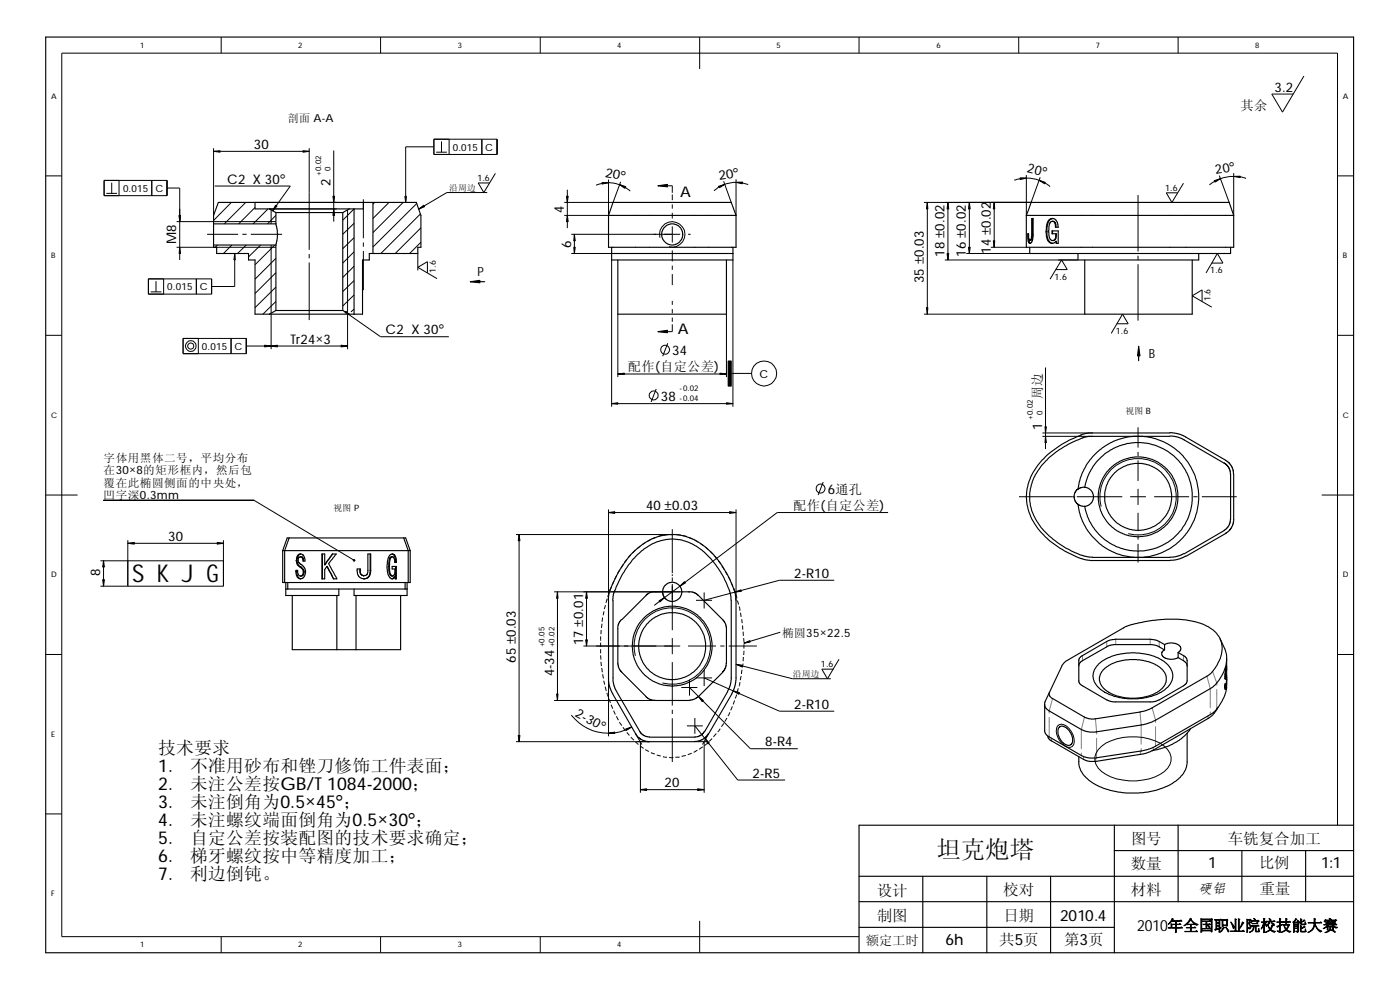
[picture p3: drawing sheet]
<svg xmlns="http://www.w3.org/2000/svg" width="420mm" height="297mm" viewBox="0 0 420 297" stroke-linecap="round" stroke-linejoin="round" font-family="sans-serif">
<g fill="none" stroke="#000" stroke-width=".3">
<path d="M66.4 11.1v4.8M114.2 11.1v4.8M162.1 11.1v4.8M210 11.1v9.6M257.8 11.1v4.8M305.7 11.1v4.8M353.6 11.1v4.8M391.3 22.8l-6.4 10.8-3.2-5.4h6.4M13.7 52.8h4.8M31.2 54.1h18.9v4.6h-18.9zM31.9 58h3.2M33.5 54.8v3.2"/>
<path d="M35.7 54.1v4.6M45.6 54.1v4.6M50.1 56.4h3.8v21.6M64.1 44.5v20.1M64.1 45.4h28.7M64.4 55.8h22.7l-5.3 7.5M92.8 44.5v30.5M100.2 45.2v21.3M109.1 59.8v11.7M121.5 58.9h.5l-.2 1.8zM130.2 41.8h19v4.5h-19zM130.2 44.1h-8.4v16.6"/>
<path d="M130.9 45.7h3.2M132.5 42.4v3.3M134.8 41.8v4.5M144.6 41.8v4.5M146.2 57.8h-12.1l-8.5 5M148.7 52l-3.5 5.8-1.7-2.9h3.5M170.3 56.9v11.5M178.9 55.6a9.7 9.7 0 0 1 10.2 1.7M182.6 53.9v10.7h-13.3M186.3 54.6l-2.3 6.1h-14.7M197.4 55.7h4.4v2.2M201.8 58.4v1.7"/>
<path d="M217.2 54.4l2.3 6.3M220.9 53.8v10.8M224.5 55.4a10 10 0 0 0-10.2 1.9M304.4 54a11.2 11.2 0 0 1 10.7 2M308 52.5v12.1M312.2 53.2l-2.7 7.5h-32.2M341.5 58.5v17M355.2 55l-3.5 5.7-1.7-2.8h3.4M365.9 52.7l3 8M370.2 51.9v12.7M374 53.5a11.7 11.7 0 0 0-11 2M401.4 52.8h4.8"/>
<path d="M53 74.2h29.8M53 66.5h29.8M62.1 70.3h9.4M65.3 73.5l-.7 .7M69.4 60.7l-5.3 5.5M69.6 73.5l-2.5 2.6M70.4 76.1l.2 1.9h-.4zM70.4 76.1v9.9h-6.9M72.7 70.3h1.3M73.7 60.7l-6.4 6.5M73.9 73.5l-2.6 2.6M75.3 70.3h9.4"/>
<path d="M76.5 62.3l-4.9 4.9M76.5 60.7h24.6M78.2 73.5l-3.6 3.6M80.4 62.7l-4.5 4.5M80.9 62.7h20.2M81.4 62.9v4.3M81.4 73.5v20.5M82.5 73.5l-6 5.9M82.8 77.5l-6.3 6.3M82.8 64.6l-2.5 2.6M92.8 76.2v1.3M92.8 78.8v17.2"/>
<path d="M104.3 62.9v31.1M106.3 62.7l-3.4 3.4M106.3 67l-3.4 3.3M106.3 71.3l-3.4 3.3M106.3 75.6l-3.4 3.3M106.3 79.9l-3.4 3.4M109.1 72.8v1.2M109.1 75.3v11.8M112.4 60.7l-.5 .5M116.8 60.7l-4.9 4.9M121 60.7l-9.1 9.1M125.1 61.1l-13.2 13"/>
<path d="M125.4 76.1v5M126.2 64.2l-11.9 11.9M126.3 68.4l-7.7 7.7M126.3 72.7l-3.4 3.4M171.4 70.3h32.7M171.4 76.1h12.5M172.4 70.3v5.8M183.6 78v44M198 71.3a3.8 3.8 0 0 1 3.4-4.8 3.8 3.8 0 0 1 4.1 4.2 3.8 3.8 0 0 1-4.8 3.3M201.8 61.3v1.3M201.8 63.9v1.7M201.8 67.9v4.9"/>
<path d="M201.8 75.1v3.3M201.8 79.7v1.3M206.5 70.3h.8M220 78v44M278.3 60.7v33.6M283.5 78h40M284.5 60.7v17.3M290 76.1h19M290.9 60.7v15.4M297.3 74.2h10.7M298.4 60.7v13.5M341.5 76.7v1.3"/>
<path d="M341.5 79.3v16.9M363.6 78.9h3.4l-1.7-2.8-3.4 5.8M44.5 83.7h19v4.6h-19zM45.2 87.6h3.2M46.8 84.4v3.2M49.1 83.7v4.6M58.9 83.7v4.6M81.4 94.3v10.5M82.8 81.8l-6.3 6.3M82.8 86.1l-6.3 6.2M82.8 90.5l-3.9 3.8M103.8 93.8l10.4 7.2h20.5"/>
<path d="M104.3 94.3v10.5M106.3 84.2l-3.4 3.3M106.3 88.5l-3.4 3.3M106.3 92.7l-1 .9M128.3 81.9v-3.4l-2.9 1.7 5.7 3.4M185.4 94.3v18.8M201.8 82.2v3.3M201.8 90.3v1.2M201.8 92.7v1.3M201.8 95.3v1.2M201.8 97.3v2.2h-4.4M218 94.3v18.8"/>
<path d="M277.3 94.3h48.2M316.8 80.9h3.5l-1.7-2.9-3.5 5.8M335.2 97.1h3.4l-1.7-2.8-3.4 5.7M360.8 90.5v-3.5l-3 1.8 5.8 3.3M13.7 100.6h4.8M54.9 101.5h19v4.6h-19zM59.5 101.5v4.6M69.3 101.5v4.6M73.9 103.8h30.4M185.4 112.2h32.6M196.9 116.7l-1.5 3.9M200.4 103l-1.5 3.9"/>
<path d="M219.5 112h6.1M313.8 110.3v24.4M401.4 100.6h4.8M183.6 121.1h36.4M312.8 130.9h15M312.8 129.9h15M341.5 128.2v6.1M341.5 135.6v1.2M341.5 138.1v6.2M13.7 148.5h9.6M31.1 150.1h45.2l30 18M182.6 152.9v27.2"/>
<path d="M182.6 153.8h38.3M201.8 158.8v13.2M220.9 152.9v27.2M247.1 144.6l-1.6 3.9M266.5 153.8h-33.2l-37 27.8M305.8 149h16.9M323.2 149h13.6M330.5 152a11.5 11.5 0 0 1 10.1-14.4 11.5 11.5 0 0 1 12.4 12.4 11.5 11.5 0 0 1-14.4 10.1M339.2 149h4.7M341.5 146.7v4.8M341.5 153.9v5.5M346.4 149h10.5"/>
<path d="M358.1 149h1.3M360.7 149h10.5M396.7 148.5h9.5M30.1 168.3h37M31.1 168.3v7.6M38.4 162.1v13.8M38.4 163h28.7M67.1 162.1v13.8h-37M154.9 160.4h47.5M155.8 160.4v62.1M166.3 177.6h38.3M167.3 177.6v32.6"/>
<path d="M176 177.6v16.2M182.2 179.7l-.3 1.2M182.8 177.9l-.4 1.2M183.5 176.1l-.5 1.2M184.2 174.4l-.5 1.1M185.1 172.7l-.6 1.1M186 171l-.7 1.1M187 169.4l-.6 1.1M188.1 167.8l-.7 1.1M189.3 166.4l-.7 .9M190.7 165l-.9 1M192.2 163.9l-1 .7"/>
<path d="M193.7 162.8l-1 .6M195.4 161.8l-1.1 .6M196.8 161.2l-1.2 .5M198.6 160.6l-1.2 .4M198.9 177.6a3 3 0 0 0 1.2 2.3M200.5 160.4l-1.3 .2M201.8 172.3v.5M201.8 173.3v1.2M201.8 175.2v13.9M203 160.5l1.3 .1M204.9 160.7l1.3 .3M206.5 177.6h.5"/>
<path d="M206.8 161.2l1.1 .5M208.4 162l1.1 .7M210.1 163l1.1 .8M211.3 177.7v4.9M211.7 164.1l.9 .9M213.1 165.4l.9 .8M214.4 166.7l.8 1.1M215.6 168.3l.7 1M216.7 169.8l.6 1.1M217.7 171.4l.6 1.1M218.6 173.1l.6 1.1M219.5 174.8l.5 1.2"/>
<path d="M220.2 176.6l.4 1.1M220.8 178.3l.3 1.2M250.4 174.1h-16.5l-22.6 6M341.5 160.6v1.3M341.5 163.2v5.6M13.7 196.4h4.8M175.1 193.8h29M180.3 191v1.2M180.3 192.8v1.3M180.3 194.8v1.2M180.3 196.6v1.3M180.3 198.6l.2 1.2"/>
<path d="M180.4 189l-.1 1.3M180.7 187.1l-.2 1.3M180.8 185.3l-.1 1.2M181.3 183.4l-.3 1.2M181.7 181.6l-.3 1.1M190.7 196.8a11.5 11.5 0 0 1 10.1-14.4 11.5 11.5 0 0 1 12.4 12.4 11.5 11.5 0 0 1-14.4 10.1M201.8 191.5v4.8M201.8 198.7v13M206.5 193.8h8.4M208.9 180.1h4.8M216.2 193.8h1.2M218.7 193.8h8.5"/>
<path d="M220.9 199.3l16.9 4.4h11.5M221.3 180.2l.4 1.2M221.8 182l.3 1.2M222.2 183.8l.2 1.3M222.6 185.8l.2 1.2M222.8 187.6l.1 1.3M223 199.1l-.2 1.2M223 189.5l.1 1.3M223.1 197.1l-.1 1.3M223.2 191.5l.1 1.2M223.3 195.3l-.1 1.2M223.3 193.3v1.3"/>
<path d="M234.2 189.7l-10.9 3.3M251.8 197.8l-3.5 5.9-1.7-2.9h3.5M401.4 196.4h4.8M166.3 210.2h30.3M171.4 214.6a14.1 14.1 0 0 0 18.2 3.5M180.6 200.4l.2 1.3M180.8 202.3l.3 1.3M181.2 204.2l.2 1.2M181.6 206l.3 1.3M182.1 207.9l.4 1.2M182.6 203.4v17.5M182.7 209.7l.5 1.1"/>
<path d="M183.4 211.4l.5 1.2M184.1 213.2l.6 1.2M185 214.9l.6 1.2M185.9 216.6l.7 1.1M186.9 218.2l.8 1M188.1 219.7l.8 1M201.8 213v1.2M201.8 215.5v13.1M204.5 206.3h4.8M206.2 217.8h4.7M206.9 203.9v4.8M206.9 206.3l18.3 18.3h14.2"/>
<path d="M208.5 215.4v4.8M208.5 217.8l12.9 16.2h14.2M208.9 203.4h4.8M211.3 201v4.9M211.3 203.4l22.6 10h16.5M216.2 218.6l-.8 1.1M217.3 217l-.8 1M218.2 215.4l-.7 1.1M219 213.7l-.6 1.1M219.8 211.9l-.5 1.2M220.5 210.2l-.5 1.2M221.1 208.4l-.5 1.2"/>
<path d="M221.6 206.5l-.4 1.2M222.1 204.7l-.3 1.2M222.4 202.8l-.2 1.3M222.7 200.9l-.2 1.3M317.3 217.9a1.92 1.92 0 0 1 2.8 0 5.5 5.5 0 0 1 2.1 5.5 1.64 1.64 0 0 1-2.5 .5 5.3 5.3 0 0 1-2.4-6zM154.9 222.5h40M189.3 221.2l.9 .9M190.7 222.5l.9 .9M190.8 220.2l1.8 3.2M192.1 223.8l1 .8M192.2 222.5v15.4M192.2 236.9h19.1"/>
<path d="M193.6 224.9l1.1 .6M195.3 225.8l1.2 .5M197.1 226.5l1.2 .4M199 227l1.2 .2M200.8 227.3h1.3M204 227.1l-1.3 .1M205.8 226.7l-1.2 .2M207.6 226l-1.2 .4M208.5 222.5h3.8M209.3 225.1l-1.1 .6M210.9 224.1l-1.1 .7M211.3 222.5v15.4"/>
<path d="M212.4 222.9l-1 .8M212.7 220.2l-1.9 3.2M213.7 221.6l-.8 .8M215 220.1l-.9 1M329.6 224.9a13.9 13.9 0 0 1 11.4-3.8 13.2 13.2 0 0 1 9.4 3.8 4.4 4.4 0 0 1-1 6.6 17 17 0 0 1-18.8 0 4.4 4.4 0 0 1-1-6.6zM13.7 244.2h4.8M401.4 247.6v-231.7h-382.9v265.1h239.3M210 276.3v9.6M66.4 281v4.9M114.2 281v4.9M162.1 281v4.9"/>
<circle cx="57.2" cy="103.8" r="1.6"/>
<circle cx="57.3" cy="103.8" r=".91"/>
<circle cx="196.2" cy="118.6" r="1.34"/>
<circle cx="199.6" cy="104.9" r="1.37"/>
<circle cx="229.3" cy="112" r="3.8"/>
<circle cx="246.3" cy="146.6" r="1.37"/>
</g>
<g fill="none" stroke="#000" stroke-width=".34">
<path d="M13.7 11.1h392.5v274.8h-392.5zM64.1 67.2v6.3M64.1 73.5h18.7M64.1 67.2h18.7M64.1 73.5v.7h.9v1.9h9.6v1.9h1.9v16.3h4.4M76.5 60.7v2h4.4M80.9 62.7h23.9M80.9 62.7l1.9 1.1M82.8 67.2l.5 2.9-.5 3.4M82.8 63.8h20.1M82.8 63.8v3.4M82.8 73.5v19.7"/>
<path d="M102.9 63.8v29.4M104.8 62.7l-1.9 1.1M104.8 62.7h1.5M106.3 62.7v31.6M109.1 60.7v2h-2.8M109.1 60.7h2.8M109.1 60.7h-43.6l-1.4 3.9v2.6M111.9 60.7h13.1l1.3 3.9v9.6h-.9v1.9h-14.6v1.9h-2v16.3h-2.5M111.9 60.7v15.4M182.6 64.6l1.4-3.9h35.5l1.4 3.9M182.6 64.6h38.3M182.6 64.6v9.6h38.3v-9.6"/>
<path d="M183.6 76.1h36.4M183.6 74.2v3.8h36.4v-3.8M185.4 78v16.3h32.6v-16.3M308 64.6l1.5-3.9h59.4l1.3 3.9M308 64.6v9.6h62.2v-9.6M308 64.6h62.2M308.8 71.7l.1 .8 .3 .5M309 74.2v1.9h60.3v-1.9M309.6 65.6h.4v6.1a1.18 1.18 0 0 1-1.1 1.3l-.4-.7-.1-2.2h.3l.1 1.7 .4 .3 .3-.3 .1-.9zM309.9 65.6v5.4l-.2 .8-.7 .3M313.9 69.5l.5 2.5a1.49 1.49 0 0 0 2.5 .4M313.9 69.5h.3"/>
<path d="M314.2 69.5l.3 2.1a1.88 1.88 0 0 0 1.4 1.4M315.8 66.4a1.38 1.38 0 0 0-1 1.4l.1 3.3 .6 1 .4 .1M315.8 66.4l.8 .4 .2 1.4h.8l-.4-1.5a1.38 1.38 0 0 0-1.1-1.1h-.5a2.02 2.02 0 0 0-1.5 1.9l-.2 2M315.8 66.4h.4l.5 .4 .2 1.4M315.9 72.2h.4l.5-.5 .2-1.6h-1.3v-.8h1.9v3.7h-.6l-.1-.6M315.9 69.3v.8M316 65.6a2.07 2.07 0 0 0-1.7 2l-.1 1.9M316.9 70.1l-.2 1.5-.4 .5-.4 .1M316.9 72.4l.2 .6M323.5 76.1v1.9h36.2v-1.9M325.5 78v16.3h32.3v-16.3M80.9 94.3h23.9"/>
<path d="M82.8 93.2h20.1M82.8 93.2l-1.9 1.1M102.9 93.2l1.9 1.1M104.8 94.3h1.5M141.1 84.5h4.4M341.7 103.9v4.3M324.4 130.6a26 26 0 0 0-15.1 12.6 15.7 15.7 0 0 0 4.4 17.9 29.4 29.4 0 0 0 12.8 7l24.6 .1 2.7-.4 2.1-1M351.1 130.8l2 .2 1.7 .6 12.6 7.4M351.1 130.9h-24.5l-1.5 .4a26 26 0 0 0-14.8 12l-1.1 3.4-.2 3.6a18.6 18.6 0 0 0 8.9 12.9 25.5 25.5 0 0 0 8.5 3.9l1.4 .1M351.1 129.9h-24.5l-2.2 .6M351.1 129.8l1.9 .2 2.1 .7 12.8 7.4M367.4 138.9l1.3 1.3 .5 1.2 .1 14.5"/>
<path d="M367.8 138.1l1.4 1.2 1 2v15.1l-.3 1.3-.6 1.1-1.4 1.2-12 6.9M323.4 146.8l-.8 1-.3 1.5 .4 1.1 .8 .9M323.5 151.3l1 .5 1 .1M325.5 146.2a16.3 16.3 0 0 1 15.1-13.4h1.8a16.5 16.5 0 0 1 15.4 15v2.5a16.4 16.4 0 0 1-14.6 15h-1.2a16.1 16.1 0 0 1-16.5-13.4M325.5 146.2l1 .2 .7 .5 .5 .6 .5 1.2-.1 1.2-.6 1.1-1.1 .8-.9 .1M325.5 146.2h-1l-1 .6a18.3 18.3 0 0 1 16.6-15.9h2.8a18.2 18.2 0 0 1 16.8 17.2v2a18.4 18.4 0 0 1-16.8 17.1h-2.4a18.4 18.4 0 0 1-17-15.9M369.2 155.9l-.1 1-.4 .9-1.3 1.4-12 6.9M84.8 165.2h.6M84.8 165.2v9.6h.6M85.4 165.2h37.1M85.4 174.8h37.1M85.4 165.2v9.6"/>
<path d="M85.8 174.8v3.9h15.9v-2M85.8 176.7h.6M86.4 176.7h35.2M86.4 174.8v1.9M86.8 161.4h34.4M86.8 161.4l-1.4 3.8M86.8 161.4h-.6l-1.4 3.8M87.7 178.7v16.2h13.4M88.8 171.5v-.4h.5l.2 1.2 .7 .5M88.8 171.5h.3M88.9 168.2l.3 1.2 .9 .7M88.9 168.2h.3"/>
<path d="M89.1 171.5a1.8 1.8 0 0 0 1.2 2.1v.1M89.1 171.1v.4M89.2 168.2l.1 1 .6 .8 .4 .1M90.1 170.1l.7 .7 .2 .8M90.1 170.1h.2M90.2 167.1l-.6 .3-.1 1.1 1.9 1.8 .3 .9-.1 1.1a1.36 1.36 0 0 1-1.3 1.4 1.36 1.36 0 0 1-1.4-1.2l-.1-1M90.2 167.1l.5 .1 .2 1.1h.6l-.4-1.6-.9-.5a1.32 1.32 0 0 0-1.2 1.2l-.1 .8M90.2 167.1h.5l.2 .2 .2 1M90.3 166.2h-.2a2.44 2.44 0 0 0-.9 2M90.3 170.1l.8 .8 .2 .7M91 171.6l-.2 .9-.6 .3M91 171.6h.3"/>
<path d="M91.3 171.6l-.4 1.1-.7 .1M96.8 166.2v7.5M97.5 169.4l2.2-3.2h1.2l-2.3 2.9 2.5 4.6h-1l-2-3.7M97.5 169.4v-3.2h-.9v7.5h.9v-2.8l.6-.9M98.1 170l2.1 3.7M99.8 166.2l-2.3 3.2M101.1 178.7v16.2M106.8 178.7v16.2M108 171.3l.1 .5a.99 .99 0 0 0 1.1 .9M108 170.7v.6M108 171.3h.1M108.1 171.3l.2 .9 .9 .5"/>
<path d="M108.1 171.3v-.6h-.9l.2 1.9 .7 .7 1.1 .4M111.1 171.1l-.1 1.2-.3 .7-.9 .6-.6 .1M111.1 171.1h.2M111.1 166.2v4.9M111.3 171.1v-4.9h-.9v5.5l-.3 .8-.9 .2M111.3 171.1l-.2 1.1a1.81 1.81 0 0 1-1.2 1.4l-.7 .1M116.7 170l.1 1.8a1.01 1.01 0 0 0 1 1M116.7 170h.1M116.8 170l.2 1.9 .3 .7 .5 .2M117.7 166.2a1.66 1.66 0 0 1 1 1.6v1M117.8 172.8l.3-.1 .3-.5 .1-1.5h-.8v-.7h1.3v3.7h-.4l-.1-.6M117.8 167.1a1.29 1.29 0 0 0-.9 1.4l-.1 1.5"/>
<path d="M117.8 167.1l.5 .3 .1 1.4h.6l-.1-1.1a1.15 1.15 0 0 0-.7-1.3 1.15 1.15 0 0 0-1.4 .3l-.4 1-.2 1.7v2.1l.4 1.1a1.33 1.33 0 0 0 1.3 1.1l.6-.6M117.8 167.1a1.01 1.01 0 0 0-1 1.1l-.1 1.8M118.5 173.1l-.9 .6M118.7 170v3.7M120.2 178.7v16.2h-13.4M121.2 161.4l1.3 3.8M121.2 161.4h.6l1.3 3.8M121.6 174.8v1.9M121.6 176.7h.6M122.2 174.8v3.9h-15.9v-2M122.5 165.2v9.6M122.5 165.2h.6"/>
<path d="M123.1 165.2v9.6h-.6M196.6 177.5l-.9 .1-1.5 .7-7.6 7.7M196.6 177.6h2.3M198.9 177.6l.2-1.1 .5-.9 .9-.7 .9-.2 1.4 .2 1.1 .7 .6 1 .1 1M198.9 177.6l.2 1.1 .5 .8 .7 .6 1 .4 1.2-.1 1.2-.7 .6-.8 .3-1.3M204.6 177.6h3.1l1.3 .5 .5 .6M209.6 178.7l7.7 7.6 .6 1.4 .1 11.3-.3 1.5-.9 1.1M218.9 177.2l.3 .9 .3 2-.1 24.6-1 2.8-6.9 12M218.9 177.2a25.6 25.6 0 0 0-11-13.9l-3.1-1.2-1.3-.2a10.1 10.1 0 0 0-4.5 .2 18.7 18.7 0 0 0-11.7 9.5l-1.4 2.4a14.4 14.4 0 0 0-1.8 4.8l-.2 1.3M220.2 176.7a26.6 26.6 0 0 0-11.2-14.4 15.3 15.3 0 0 0-18.8 3.2 34 34 0 0 0-7.5 12.7l-.2 1.9M220.2 176.6l.5 1.7 .2 1.8v24l-.2 1.2-1.1 2.9-6.9 12M355.3 166.1l-1.9 .8-2.3 .3h-23.3"/>
<path d="M101.1 194.9h5.7M182.6 180.1v24.4l.5 2.1 .8 1.5M184 180.1v24.4l.5 1.9 .6 1.1M186.5 185.9l-.6 .6-.5 1.3 .1 12 .7 1.5 7.7 7.7M329.8 199.2l2.2-1.6 1.2-.5a14.2 14.2 0 0 1 5-1.2l4 .1a11.4 11.4 0 0 1 9.3 4.9l.5 1.3-.1 1.3a7.9 7.9 0 0 1-6 5.2l-3.4 .9-4.1 .1-2.4-.4-2.5-.7a7.5 7.5 0 0 1-5.4-5.3 4.8 4.8 0 0 1 1.7-4.1zM349.5 193.4l-2.3-1.3-1.8-.3h-10.8l-2.2 .5-7.6 4.4-.9 .8-.1 .3v6.9l.9 1 7.4 4.3 1.4 .5 12.5 .1 .9-.2 8.4-4.7 .8-.8 .2-.4v-6.5l-.8-1.1-1.9-1.1M349.5 193.4l1-.4 1.4-.1 1.8 .6a1.17 1.17 0 0 1 .7 1.1 1.17 1.17 0 0 1-.7 1.1l-.1 .1M349.5 195l-2.2-1.3-1.4-.3-12.3 .1-1.3 .4-7.6 4.4-.8 .7-.1 .8M349.5 195l-.8 .6v.9l1 1 1.2 .3h1.1l1.6-.5M349.5 193.4v1.6M353.6 197.3l2 1.2 .5 .6 .2 .7M353.6 195.8v1.5"/>
<path d="M366.2 191.7l.7 1.5a9.9 9.9 0 0 1-1.9 11.9l-1.6 1.4-17.8 10.2-2.5 .8-14.3 2.2h-1.8l-1.8-.5-10.5-6-1-1-.1-1.6 5.1-10.9 1.3-1.4 18.2-10.5 3.5-.9 4.3-.8 3.7-.3h4a17.4 17.4 0 0 1 11.1 3.9 7.3 7.3 0 0 1 2 4.2v1.1a11.1 11.1 0 0 1-4.6 7.9l-17.8 10.1-2.3 .6-13.8 2.2-1.5-.1-1.1-.4-10.1-5.8-.6-.8v-1M368.1 197.6v7.8a12.5 12.5 0 0 1-3.4 7.8l-1.3 1.1-18 10.3-2.8 .7-13.6 2.1h-2.2l-2.2-.6-10.6-6.3-.5-.9v-8.2M183.9 208.2l6.9 12 1.1 1.4 1.1 .6 1.3 .3 15.1-.1 2-.9 1.2-1.4M185.1 207.5l7.1 12.3 1.1 1 1.6 .3M193.8 209l1.4 .9 1.4 .3h10.3M211.4 219.4l-.3 .6-1 .8-1.6 .4h-13.6M216.9 201.7l-7.3 7.3-1.3 .8-1.4 .3M318 218l.4-.1 1 .1 1.6 1.3 .9 2.1v1.2l-.5 .9-.3 .1-1.2-.1-.6-.4-1.1-1.2-.7-1.7v-1.3zM331.3 200.8l2.4-1.6 1.7-.7 2.5-.5 4.7 .1 2 .4 2.1 .9a5.8 5.8 0 0 1 3.3 3.7l-.1 1.3a6.8 6.8 0 0 1-5.1 4.4l-2.7 .6h-4.2l-2.5-.5-2.7-1.2-2-1.8-.8-1.7 .3-1.9zM356.3 220v8.5a7.9 7.9 0 0 1-4.8 6.7l-.2 .2a22.4 22.4 0 0 1-9.6 2.5l-5.1-.1a16.9 16.9 0 0 1-11.6-5.6l-1.2-2.4v-2.8M357.3 218.6a16.2 16.2 0 0 1-10.3 6.4l-1.3 .2M365.6 212.2l-1.5 2.2-1.4 1.1-16.8 9.7-2.9 1.1-14.2 2.2-2.3-.1-1.3-.5-9.7-5.6-.8-.7-.2-.8"/>
<path d="M367.5 205.9l.2 1 .3-.5M367.5 205.9h.3M367.6 202.9h.3v.5M367.6 206.4v.1M367.6 202.5h.2M367.6 206.4h.4M367.7 205.3v-.2l-.2 .8M367.7 205.9l-.1 .5M367.7 205.3h.1M367.8 202.5v.4l.3-.3v.6M367.8 200.9h.2M367.9 200.7h.1"/>
<path d="M367.9 203.2h.2M368 200.9l-.2 1.6M368 203.6l.1 .6-.2 1.7-.2-.6M368 203.5l-.4 .1h.4M368 200.8h.1M368.1 200.8l-.1 .5v-.6v.2M368.1 200.8l-.1-1-.4 2.2 .1 1.8 .3-.2M368.1 203.2l-.1 3.2M334.4 247.6v38.3M334.4 255.2h71.8M353.6 247.6v22.9M372.7 255.2v15.3"/>
<path d="M391.8 255.2v15.3M406.2 247.6h-148.4v38.3M257.8 278.2h76.6M257.8 262.9h148.4M257.8 270.5h148.4M276.9 262.9v23M296.2 262.9v23M315.3 262.9v23"/>
<circle cx="201.7" cy="70.3" r="3.1"/>
<circle cx="341.5" cy="149.1" r="10.1"/>
<circle cx="341.6" cy="149.1" r="12"/>
<circle cx="201.7" cy="193.8" r="10.1"/>
<circle cx="201.7" cy="193.9" r="12"/>
</g>
<g fill="none" stroke="#808080" stroke-width=".3">
<path d="M324.9 196.7v1.5M332.1 192.5v1.6M334.9 191.8v1.6M345.2 191.8v1.6M347.9 192.5v1.6M355.2 196.7v1.5M314.9 215.3v5.8M315.9 209.6l-1 3.7v.7M325.5 215.2l-1 3.7v5.7M328.8 215.7l.3 4.5M342.1 213.6l.4 3.9v5.8M345.8 212.4l1 3.7v.7"/>
<path d="M346.8 218v5.9M362.2 202.9l1 3.7v5.8M362.5 214.7v.9M363.2 213.6v.8M363.9 201.5l1.3 3.4v.7M364.3 213.6v.5M365.2 206.9v5.8M315.6 221.5v.8M324.5 225.9v.8M325.2 227v.9M328.8 227.4v1.1M329.1 221.5v5.9"/>
<path d="M342.2 225.3v1M342.5 224.6v.7M346.1 224.2v.9"/>
</g>
<g fill="#000" stroke="#000" stroke-width=".3">
<path d="M64.1 45.4l1.9-.2v.5z" fill-rule="evenodd"/>
<path d="M90.9 45.2l1.9 .2-1.9 .3z" fill-rule="evenodd"/>
<path d="M180.7 54.8h1.9l-1.9 .4z" fill-rule="evenodd"/>
<path d="M185.9 55.4l1.9 .6-.3 .5z" fill-rule="evenodd"/>
<path d="M197.4 55.7l2.9-.4v.8z" fill-rule="evenodd"/>
<path d="M215.6 55.9l1.9-.6-1.6 1z" fill-rule="evenodd"/>
<path d="M220.9 54.7l1.9-.1v.5z" fill-rule="evenodd"/>
<path d="M306.2 53.4l1.8 .1-1.8 .4z" fill-rule="evenodd"/>
<path d="M311.9 54.1l1.8 .6-.2 .4z" fill-rule="evenodd"/>
<path d="M364.4 54.2l1.9-.6-1.6 1z" fill-rule="evenodd"/>
<path d="M370.2 52.9h2v.4z" fill-rule="evenodd"/>
<path d="M53.9 74.2l.3 1.9h-.4z" fill-rule="evenodd"/>
<path d="M53.8 64.6h.4l-.3 1.9z" fill-rule="evenodd"/>
<path d="M53.8 64.6h.4l-.3 1.9z" fill-rule="evenodd"/>
<path d="M82.7 61.6l.4 .2-1.3 1.5z" fill-rule="evenodd"/>
<path d="M100.2 62.7l.2 1.9h-.5z" fill-rule="evenodd"/>
<path d="M99.9 58.9h.5l-.2 1.8z" fill-rule="evenodd"/>
<path d="M125.6 62.8l1.6-1.2 .2 .4z" fill-rule="evenodd"/>
<path d="M170 58.9h.5l-.2 1.8z" fill-rule="evenodd"/>
<path d="M170.3 64.6l.2 1.9h-.5z" fill-rule="evenodd"/>
<path d="M172.4 70.3l.2 1.9h-.4z" fill-rule="evenodd"/>
<path d="M172.2 74.2h.4l-.2 1.9z" fill-rule="evenodd"/>
<path d="M278.3 60.7l.2 2h-.5z" fill-rule="evenodd"/>
<path d="M284.2 76.1h.5l-.2 1.9z" fill-rule="evenodd"/>
<path d="M284.5 60.7l.2 2h-.5z" fill-rule="evenodd"/>
<path d="M290.7 74.2h.5l-.3 1.9z" fill-rule="evenodd"/>
<path d="M290.9 60.7l.3 2h-.5z" fill-rule="evenodd"/>
<path d="M298.1 72.2h.4l-.1 2z" fill-rule="evenodd"/>
<path d="M298.4 60.7l.1 2h-.4z" fill-rule="evenodd"/>
<path d="M103.7 93.5l.4 .1-.1 .3-.5-.1 .1-.2 .2 .2z" fill-rule="evenodd"/>
<path d="M141.1 84.5l2.9-.4v.8z" fill-rule="evenodd"/>
<path d="M197.4 99.5l2.9-.4v.8z" fill-rule="evenodd"/>
<path d="M278 92.3h.5l-.2 2z" fill-rule="evenodd"/>
<path d="M81.4 103.8l1.8-.2v.5z" fill-rule="evenodd"/>
<path d="M79.4 103.6l2 .2-2 .3z" fill-rule="evenodd"/>
<path d="M102.4 103.6l1.9 .2-1.9 .3z" fill-rule="evenodd"/>
<path d="M185.4 112.2l2-.2v.4z" fill-rule="evenodd"/>
<path d="M216.1 112l1.9 .2-1.9 .2z" fill-rule="evenodd"/>
<path d="M218.5 108.3h1v7.6h-1z" fill-rule="evenodd"/>
<path d="M341.7 103.9l.4 2.9h-.7z" fill-rule="evenodd"/>
<path d="M183.6 121.1l1.8-.3v.5z" fill-rule="evenodd"/>
<path d="M218 120.8l2 .3-2 .2z" fill-rule="evenodd"/>
<path d="M313.8 130.9l.2 1.9h-.4z" fill-rule="evenodd"/>
<path d="M313.6 128h.4l-.2 1.9z" fill-rule="evenodd"/>
<path d="M182.6 153.8l1.9-.3v.5z" fill-rule="evenodd"/>
<path d="M218.9 153.5l2 .3-2 .2z" fill-rule="evenodd"/>
<path d="M31.1 168.3l.2 1.8h-.5z" fill-rule="evenodd"/>
<path d="M30.8 173.9h.5l-.2 2z" fill-rule="evenodd"/>
<path d="M38.4 163l1.9-.2v.5z" fill-rule="evenodd"/>
<path d="M65.2 162.8l1.9 .2-1.9 .3z" fill-rule="evenodd"/>
<path d="M106.1 167.9l.4 .2-.1 .2-.1-.2 .1 .2-.4-.1z" fill-rule="evenodd"/>
<path d="M155.8 160.4l.2 1.8h-.5z" fill-rule="evenodd"/>
<path d="M167.3 177.6l.2 1.9h-.5z" fill-rule="evenodd"/>
<path d="M176 177.6l.3 1.9h-.5z" fill-rule="evenodd"/>
<path d="M197.8 180.3l1.7-1-1.5 1.3z" fill-rule="evenodd"/>
<path d="M205.4 174.5l.3 .4-1.7 1z" fill-rule="evenodd"/>
<path d="M220.6 177.7l1.7-.7 .2 .4z" fill-rule="evenodd"/>
<path d="M175.8 192h.5l-.3 1.8z" fill-rule="evenodd"/>
<path d="M220.9 199.3l1.9 .3-.1 .5z" fill-rule="evenodd"/>
<path d="M223.3 193l1.7-.8 .1 .4z" fill-rule="evenodd"/>
<path d="M167 208.2h.5l-.2 2z" fill-rule="evenodd"/>
<path d="M182.6 220l1.9-.3v.4z" fill-rule="evenodd"/>
<path d="M187.8 218.7l1.8-.6-1.6 1z" fill-rule="evenodd"/>
<path d="M209.6 209l1.5 1.2-.4 .3z" fill-rule="evenodd"/>
<path d="M220 207.3l1.9 .5-.2 .5z" fill-rule="evenodd"/>
<path d="M155.5 220.7h.5l-.2 1.8z" fill-rule="evenodd"/>
<path d="M192.2 236.9l1.9-.2v.5z" fill-rule="evenodd"/>
<path d="M209.4 236.7l1.9 .2-1.9 .3z" fill-rule="evenodd"/>
<path d="M211.5 221.5l1.4 1.4-.4 .3z" fill-rule="evenodd"/>
</g>
<g font-size="7.4">
<text x="39.6" y="174.7">S K J G</text>
<text x="281" y="257.4">坦克炮塔</text>
</g>
<g font-size="5.3">
<text x="47.5" y="226.1">技术要求</text>
<text x="47.5" y="231.5">1.</text>
<text x="57.1" y="231.5">不准用砂布和锉刀修饰工件表面；</text>
<text x="47.5" y="236.9">2.</text>
<text x="57.1" y="236.9">未注公差按GB/T1084-2000；</text>
<text x="47.5" y="242.3">3.</text>
<text x="57.1" y="242.3">未注倒角为0.5×45°；</text>
<text x="47.5" y="247.8">4.</text>
<text x="57.1" y="247.8">未注螺纹端面倒角为0.5×30°；</text>
<text x="47.5" y="253.1">5.</text>
<text x="57.1" y="253.1">自定公差按装配图的技术要求确定；</text>
<text x="47.5" y="258.5">6.</text>
<text x="47.5" y="263.9">7.</text>
<text x="57.1" y="258.5">梯牙螺纹按中等精度加工；</text>
<text x="57.1" y="263.9">利边倒钝。</text>
</g>
<g font-size="4.7">
<text x="339.4" y="253.1">图号</text>
<text x="368.5" y="253.1">车铣复合加工</text>
<text x="339.3" y="260.8">数量</text>
<text x="362.6" y="260.5">1</text>
<text x="377.9" y="260.5">比例</text>
<text x="396.5" y="260.5">1:1</text>
<text x="263.1" y="268.8">设计</text>
<text x="301.1" y="268.6">校对</text>
<text x="339.3" y="268.6">材料</text>
<text x="378" y="268.2">重量</text>
<text x="263.1" y="276.4">制图</text>
<text x="301.2" y="276.4">日期</text>
<text x="318.2" y="276.4">2010.4</text>
<text x="341.3" y="279.3">2010年全国职业院校技能大赛</text>
<text x="283.8" y="283.5">6h</text>
<text x="299.9" y="283.6">共5页</text>
<text x="319.4" y="283.7">第3页</text>
</g>
<g font-size="4.4">
<text x="204.1" y="59.1">A</text>
<text x="203.5" y="100.1">A</text>
</g>
<text font-size="4.1" x="359.8" y="268.1">硬铝</text>
<g font-size="4">
<text x="382.5" y="27.5">3.2</text>
<text x="372.3" y="32.9">其余</text>
<text x="76.2" y="44.6">30</text>
<text x="308.1" y="51.7" transform="rotate(14 308.1 51.7)">20°</text>
<text x="68.2" y="55.1">C2 X 30°</text>
<text x="99.1" y="55.7" transform="rotate(-90 99.1 55.7)">2</text>
<text x="169.2" y="63.8" transform="rotate(-90 169.2 63.8)">4</text>
<text x="52.9" y="73.3" transform="rotate(-90 52.9 73.3)">M8</text>
<text x="171.4" y="74.4" transform="rotate(-90 171.4 74.4)">6</text>
<text x="283.5" y="77.1" transform="rotate(-90 283.5 77.1)">18±0.02</text>
<text x="289.9" y="77.1" transform="rotate(-90 289.9 77.1)">16±0.02</text>
<text x="297.3" y="76.2" transform="rotate(-90 297.3 76.2)">14±0.02</text>
<text x="277.3" y="84.9" transform="rotate(-90 277.3 84.9)">35±0.03</text>
<text x="115.7" y="100.3">C2 X 30°</text>
<text x="87.2" y="103.1">Tr24×3</text>
<text x="201.8" y="106.6">34</text>
<text x="188.5" y="111.4">配作(自定公差)</text>
<text x="312.8" y="119.8" transform="rotate(-90 312.8 119.8)">周边</text>
<text x="198.4" y="120.3">38</text>
<text x="312.8" y="129" transform="rotate(-90 312.8 129)">1</text>
<text x="248.4" y="148.3">6通孔</text>
<text x="193.9" y="153">40±0.03</text>
<text x="238.1" y="153">配作(自定公差)</text>
<text x="50.5" y="162.2">30</text>
<text x="30.1" y="172.9" transform="rotate(-90 30.1 172.9)">8</text>
<text x="238.3" y="173.3">2-R10</text>
<text x="175" y="193.6" transform="rotate(-90 175 193.6)">17 ±0.01</text>
<text x="154.8" y="198.9" transform="rotate(-90 154.8 198.9)">65±0.03</text>
<text x="166.3" y="203" transform="rotate(-90 166.3 203)">4-34</text>
<text x="238.3" y="212.6">2-R10</text>
<text x="229.6" y="223.9">8-R4</text>
<text x="225.8" y="233.3">2-R5</text>
<text x="199.5" y="236.2">20</text>
<text x="259.8" y="283.6">额定工时</text>
</g>
<g font-size="3.9">
<text x="181.5" y="53.1" transform="rotate(10 181.5 53.1)">20°</text>
<text x="364.9" y="52.3" transform="rotate(-10 364.9 52.3)">20°</text>
<text x="215.9" y="54" transform="rotate(-10 215.9 54)">20°</text>
<text x="172.4" y="214.9" transform="rotate(28 172.4 214.9)">2-30°</text>
</g>
<g font-size="3.8">
<text x="143.3" y="82.8">P</text>
<text x="344.8" y="107.6">B</text>
</g>
<g font-size="3.5">
<text x="31.1" y="142.4">在30×8的矩形框内，然后包</text>
<text x="31.1" y="138.7">字体用黑体二号，平均分布</text>
<text x="31.1" y="146.1">覆在此椭圆侧面的中央处，</text>
<text x="31.1" y="149.7">凹字深0.3mm</text>
<text x="234.7" y="191.2">椭圆35×22.5</text>
</g>
<g font-size="3.3">
<text x="86.4" y="36.7">剖面 A-A</text>
<text x="227.9" y="113.4">C</text>
</g>
<g font-size="3">
<text x="135.9" y="45.2">0.015</text>
<text x="145.6" y="45.2">C</text>
<text x="36.9" y="57.6">0.015</text>
<text x="46.7" y="57.6">C</text>
<text x="50.2" y="87.1">0.015</text>
<text x="59.9" y="87.1">C</text>
<text x="60.6" y="105">0.015</text>
<text x="70.4" y="105">C</text>
</g>
<g font-size="2.6">
<text x="134.8" y="57.3">沿周边</text>
<text x="143.3" y="54.4">1.6</text>
<text x="349.7" y="57.3">1.6</text>
<text x="130.8" y="81.9" transform="rotate(-90 130.8 81.9)">1.6</text>
<text x="316.5" y="83.9">1.6</text>
<text x="363.2" y="82">1.6</text>
<text x="363.3" y="90.5" transform="rotate(-90 363.3 90.5)">1.6</text>
<text x="334.9" y="100.2">1.6</text>
<text x="337.7" y="124.3">视图 B</text>
<text x="100.1" y="153.2">视图 P</text>
<text x="237.9" y="203.1">沿周边</text>
<text x="246.4" y="200.3">1.6</text>
</g>
<g font-size="2.4">
<text x="96.4" y="52.9" transform="rotate(-90 96.4 52.9)">+0.02</text>
<text x="99.2" y="51.3" transform="rotate(-90 99.2 51.3)">0</text>
<text x="203.9" y="117.4">-0.02</text>
<text x="203.9" y="120.3">-0.04</text>
<text x="312.8" y="124.6" transform="rotate(-90 312.8 124.6)">0</text>
<text x="310" y="126" transform="rotate(-90 310 126)">+0.02</text>
<text x="163.4" y="194.3" transform="rotate(-90 163.4 194.3)">+0.05</text>
<text x="166.4" y="194.3" transform="rotate(-90 166.4 194.3)">+0.02</text>
</g>
<g font-size="2.3">
<text x="42.1" y="14.3">1</text>
<text x="89.5" y="14.3">2</text>
<text x="137.4" y="14.3">3</text>
<text x="185.3" y="14.3">4</text>
<text x="233.1" y="14.3">5</text>
<text x="281" y="14.3">6</text>
<text x="328.8" y="14.3">7</text>
<text x="376.7" y="14.3">8</text>
<text x="15.3" y="29.6">A</text>
<text x="403" y="29.6">A</text>
<text x="15.3" y="77.4">B</text>
<text x="403" y="77.4">B</text>
<text x="15.3" y="125.3">C</text>
<text x="403" y="125.3">C</text>
<text x="15.3" y="173.2">D</text>
<text x="403" y="173.2">D</text>
<text x="15.3" y="221">E</text>
<text x="15.3" y="268.9">F</text>
<text x="42.1" y="284.2">1</text>
<text x="89.5" y="284.2">2</text>
<text x="137.4" y="284.2">3</text>
<text x="185.3" y="284.2">4</text>
</g>
</svg>
